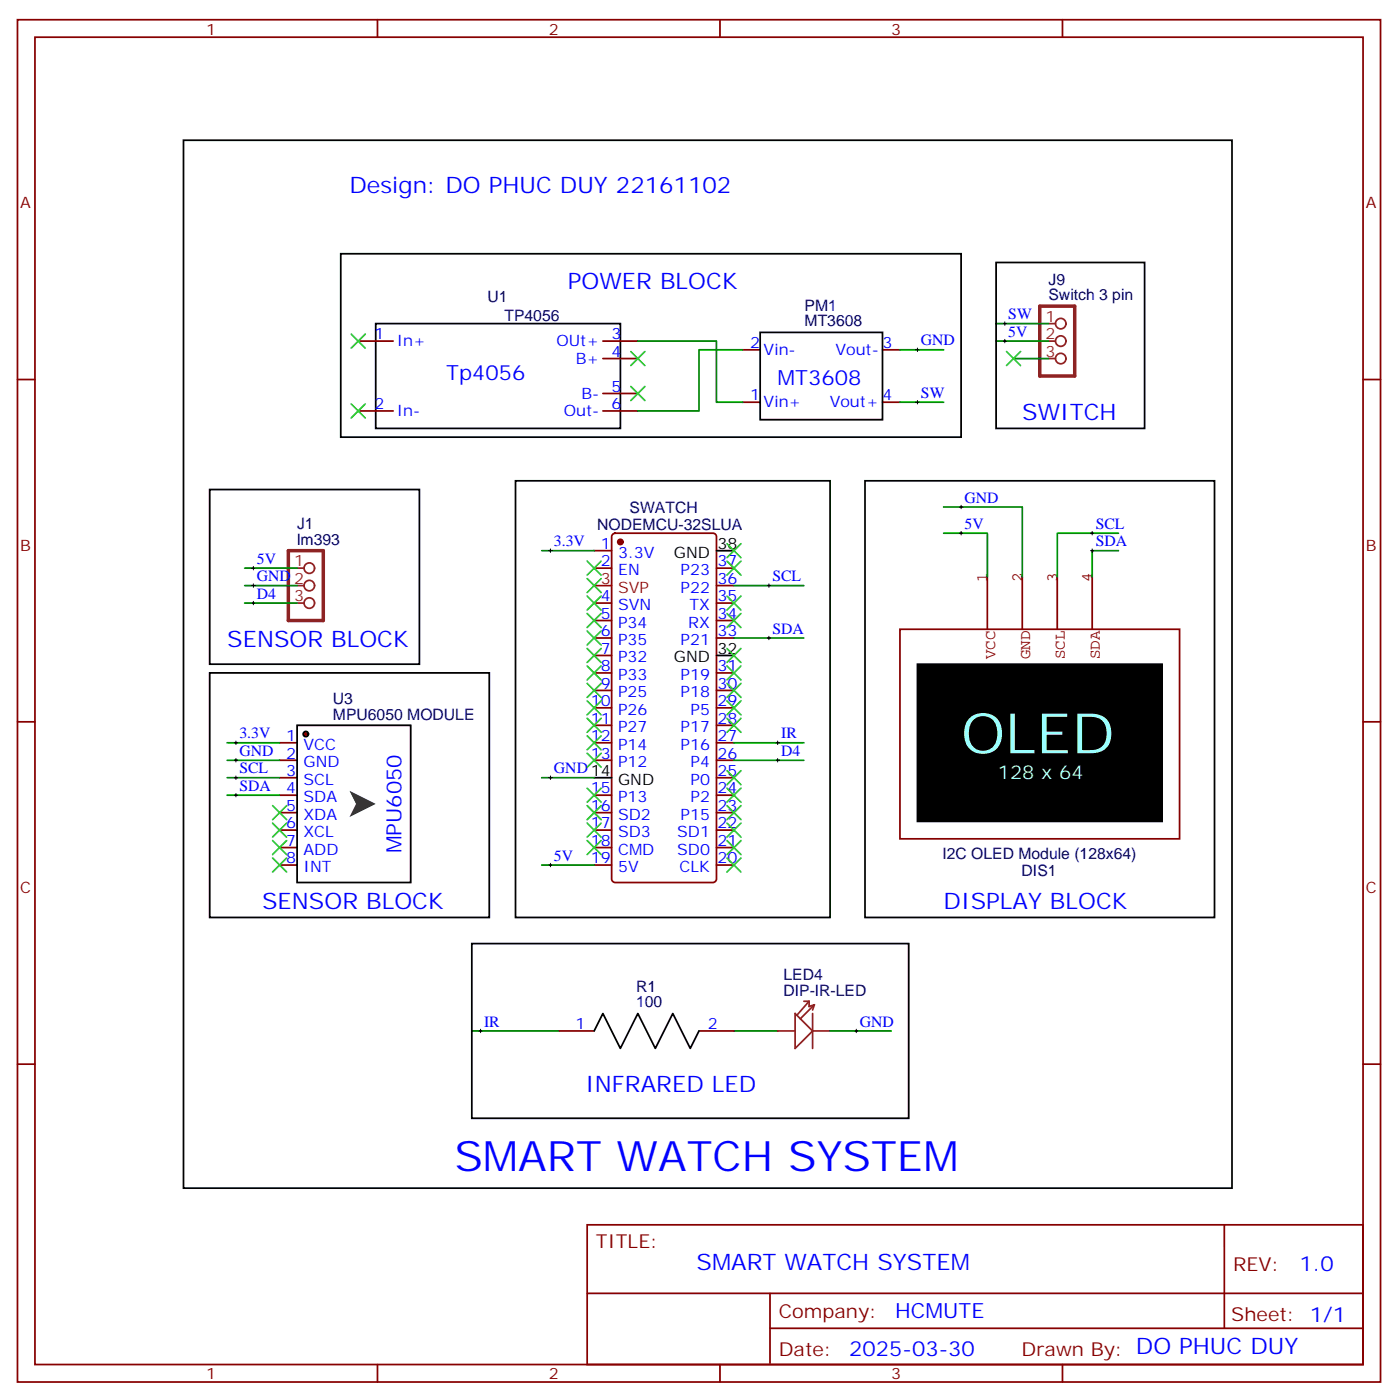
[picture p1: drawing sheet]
<svg xmlns="http://www.w3.org/2000/svg" width="282mm" height="283mm" viewBox="0 0 282 283" stroke-linecap="round" stroke-linejoin="round" font-family="sans-serif">
<g fill="none" stroke="#870000" stroke-width=".35">
<path d="M3.5 4h275.2v275.2h-275.2zM7.1 7.5h268.1v268.1h-268.1zM76.2 4v3.5M145.3 4v3.5M214.5 4v3.5M3.5 76.7h3.6M72.3 68.9h7.1M121.7 68.9h7.1M121.7 79.5h7.1M121.7 72.4h7.1M149.9 70.7h3.6M178.2 70.7h3.5"/>
<path d="M275.2 76.7h3.5M72.3 83h7.1M121.7 83h7.1M149.9 81.2h3.6M178.2 81.2h3.5M3.5 145.8h3.6M275.2 145.8h3.5M3.5 214.9h3.6M275.2 214.9h3.5M118.5 247.4h156.7v28.2h-156.7zM247.2 247.4v20.9M76.2 275.6v3.6"/>
<path d="M118.6 261.2h156.4M145.3 275.6v3.6M155.4 268.3h119.6M155.4 261.2v14.2M214.5 275.6v3.6"/>
</g>
<path d="M199.3 116.5v10.6M206.4 116.5v10.6M213.4 116.5v10.6M220.5 116.5v10.6M181.7 127.1h56.4v42.3h-56.4z" fill="none" stroke="#850000" stroke-width=".35"/>
<path d="M185.2 134.2h49.4v31.7h-49.4z" fill="#000" stroke="#000" stroke-width=".35"/>
<path d="M128.8 68.9h15.8v12.3h5.3M149.9 70.7h-8.8v12.3h-12.3M181.7 70.7h8.8M181.7 81.2h8.8M190.5 107.7h8.8v8.8M190.5 102.4h15.9v14.1M225.8 107.7h-12.4v8.8M225.8 111.2h-5.3v5.3" fill="none" stroke="#008700" stroke-width=".35"/>
<path d="M184.9 70.7h.7M185.2 70.3v.7M184.9 81.2h.7M185.2 80.9v.7M193.7 107.7h.7M193.7 102.4h.7M194 102.1v.7M194 107.4v.7M220.1 111.2h.7M220.1 107.7h.7M220.5 107.4v.7M220.5 110.9v.7" fill="none" stroke="#000" stroke-width=".2"/>
<path d="M75.8 65.4h49.4v21.1h-49.4zM153.5 67.1h24.7v17.7h-24.7z" fill="none" stroke="#000" stroke-width=".35"/>
<circle cx="61.7" cy="148.3" r=".53" fill="#870000" stroke="#000" stroke-width=".35"/>
<path d="M56.4 150h3.6M56.4 153.6h3.6M56.4 157.1h3.6M56.4 160.6h3.6M56.4 164.1h3.6M56.4 167.7h3.6M56.4 171.2h3.6M56.4 174.7h3.6" fill="none" stroke="#870000" stroke-width=".35"/>
<path d="M60 146.5h22.9v31.8h-22.9z" fill="none" stroke="#000" stroke-width=".35"/>
<path d="M70.6 159.7l5.2 2.7-5.2 2.6 1.3-2.6z" fill="#333"/>
<g fill="none" stroke="#008700" stroke-width=".35">
<path d="M201.1 65.4h10.6M201.1 68.9h10.6M204.6 72.4h7.1M49.4 118.3h10.6M49.4 114.8h10.6M109.4 111.2h10.5M148.2 118.3h14.1M49.4 121.8h10.6M148.2 128.9h14.1M45.9 150h10.5M45.9 153.6h10.5M45.9 157.1h10.5"/>
<path d="M109.4 157.1h10.5M148.2 150h14.1M148.2 153.6h14.1M45.9 160.6h10.5M109.4 174.7h10.5M95.2 208.2h17.7M148.2 208.2h8.8M167.6 208.2h12.3"/>
</g>
<g fill="none" stroke="#000" stroke-width=".2">
<path d="M202.5 65.4h.7M202.5 68.9h.7M202.8 65v.7M202.8 68.5v.8M50.8 118.3h.7M50.8 114.8h.7M51.2 114.4v.7M51.2 117.9v.7M110.8 111.2h.7M111.1 110.9v.7M154.9 118.3h.7M155.2 117.9v.7"/>
<path d="M50.8 121.8h.7M51.2 121.5v.7M154.9 128.9h.7M155.2 128.5v.7M47.3 150h.7M47.3 153.6h.7M47.3 157.1h.7M47.6 149.7v.7M47.6 153.2v.7M47.6 156.7v.7M110.8 157.1h.7M111.1 156.7v.7"/>
<path d="M156.6 150h.7M156.6 153.6h.7M157 149.7v.7M157 153.2v.7M47.3 160.6h.7M47.6 160.3v.7M110.8 174.7h.7M111.1 174.4v.7M96.7 208.2h.7M97 207.9v.7M172.5 208.2h.7M172.9 207.9v.7"/>
</g>
<path d="M37 28.3h211.7v211.7h-211.7zM68.8 51.3h125.2v37h-125.2zM201.1 53h30v33.5h-30zM42.3 98.9h42.4v35.3h-42.4zM104.1 97.1h63.5v88.2h-63.5zM174.6 97.1h70.6v88.2h-70.6zM144.6 111.2h3.6M42.3 135.9h56.5v49.4h-56.5zM144.6 132.4h3.6M119.9 157.1h3.6M95.2 190.6h88.2v35.3h-88.2zM119.9 208.2l1.8-3.5 3.5 7.1 3.6-7.1 3.5 7.1 3.5-7.1 3.5 7.1 1.8-3.6" fill="none" stroke="#000" stroke-width=".35"/>
<g fill="none" stroke="#8c2424" stroke-width=".35">
<path d="M211.7 65.4h1.4M211.7 68.9h1.4M211.7 72.4h1.4M60 114.8h1.4M60 118.3h1.4M60 121.8h1.4M157 208.2h3.5M161.6 205.8l-1.1-1.1v7.1l3.5-3.6M161.6 205.8l2.4 2.4M162.3 202.2h1M163.3 202.2l-2.4 2.9M163.3 202.2v1.1l1.1-.3"/>
<path d="M164 204.7v7.1M164 208.2h3.6M164.4 203l-2.8 2.8M164.4 203l-.4 1"/>
<circle cx="214.1" cy="68.9" r="1.06"/>
<circle cx="214.1" cy="72.4" r="1.06"/>
<circle cx="214.1" cy="65.4" r="1.06"/>
<circle cx="62.4" cy="114.8" r="1.06"/>
<circle cx="62.4" cy="118.3" r="1.06"/>
<circle cx="62.4" cy="121.8" r="1.06"/>
</g>
<g fill="none" stroke="#3c3" stroke-width=".35">
<path d="M70.9 67.5l2.8 2.8M73.7 67.5l-2.8 2.8M127.4 71l2.8 2.8M127.4 78.1l2.8 2.8M130.2 71l-2.8 2.8M130.2 78.1l-2.8 2.8M203.2 71l2.8 2.8M206 71l-2.8 2.8M70.9 81.6l2.8 2.8M73.7 81.6l-2.8 2.8M118.5 113.3l2.9 2.9M118.5 116.9l2.9 2.8"/>
<path d="M121.4 113.3l-2.9 2.9M121.4 116.9l-2.9 2.8M146.8 109.8l2.8 2.8M146.8 113.3l2.8 2.9M149.6 109.8l-2.8 2.8M149.6 113.3l-2.8 2.9M118.5 120.4l2.9 2.8M118.5 123.9l2.9 2.9M118.5 127.5l2.9 2.8M118.5 131l2.9 2.8M118.5 134.5l2.9 2.8M118.5 138l2.9 2.9"/>
<path d="M121.4 120.4l-2.9 2.8M121.4 123.9l-2.9 2.9M121.4 127.5l-2.9 2.8M121.4 131l-2.9 2.8M121.4 134.5l-2.9 2.8M121.4 138l-2.9 2.9M146.8 120.4l2.8 2.8M146.8 123.9l2.8 2.9M146.8 131l2.8 2.8M146.8 134.5l2.8 2.8M146.8 138l2.8 2.9M149.6 120.4l-2.8 2.8"/>
<path d="M149.6 123.9l-2.8 2.9M149.6 131l-2.8 2.8M149.6 134.5l-2.8 2.8M149.6 138l-2.8 2.9M118.5 141.6l2.9 2.8M118.5 145.1l2.9 2.8M118.5 148.6l2.9 2.8M118.5 152.2l2.9 2.8M118.5 159.2l2.9 2.8M121.4 141.6l-2.9 2.8M121.4 145.1l-2.9 2.8M121.4 148.6l-2.9 2.8"/>
<path d="M121.4 152.2l-2.9 2.8M121.4 159.2l-2.9 2.8M146.8 141.6l2.8 2.8M146.8 145.1l2.8 2.8M146.8 155.7l2.8 2.8M146.8 159.2l2.8 2.8M149.6 141.6l-2.8 2.8M149.6 145.1l-2.8 2.8M149.6 155.7l-2.8 2.8M149.6 159.2l-2.8 2.8M55 162.7l2.9 2.9M55 166.3l2.9 2.8"/>
<path d="M55 169.8l2.9 2.8M55 173.3l2.9 2.8M57.9 162.7l-2.9 2.9M57.9 166.3l-2.9 2.8M57.9 169.8l-2.9 2.8M57.9 173.3l-2.9 2.8M118.5 162.7l2.9 2.9M118.5 166.3l2.9 2.8M118.5 169.8l2.9 2.8M121.4 162.7l-2.9 2.9M121.4 166.3l-2.9 2.8M121.4 169.8l-2.9 2.8"/>
<path d="M146.8 162.7l2.8 2.9M146.8 166.3l2.8 2.8M146.8 169.8l2.8 2.8M146.8 173.3l2.8 2.8M149.6 162.7l-2.8 2.9M149.6 166.3l-2.8 2.8M149.6 169.8l-2.8 2.8M149.6 173.3l-2.8 2.8"/>
</g>
<g fill="none" stroke="#870000" stroke-width=".35">
<path d="M119.9 111.2h3.6M119.9 114.8h3.6M123.7 107.9l.5-.2h19.7a.71 .71 0 0 1 .7 .7v69.2a.76 .76 0 0 1-.7 .7h-19.7a.76 .76 0 0 1-.7-.7v-69.2zM144.6 114.8h3.6M144.6 118.3h3.6M119.9 121.8h3.6M119.9 125.3h3.6M119.9 128.9h3.6M119.9 132.4h3.6M119.9 135.9h3.6M119.9 139.5h3.6M144.6 121.8h3.6"/>
<path d="M144.6 125.3h3.6M144.6 128.9h3.6M144.6 135.9h3.6M144.6 139.5h3.6M119.9 143h3.6M119.9 146.5h3.6M119.9 150h3.6M119.9 153.6h3.6M144.6 143h3.6M144.6 146.5h3.6M144.6 150h3.6M144.6 153.6h3.6"/>
<path d="M144.6 157.1h3.6M119.9 160.6h3.6M119.9 164.1h3.6M119.9 167.7h3.6M119.9 171.2h3.6M119.9 174.7h3.6M144.6 160.6h3.6M144.6 164.1h3.6M144.6 167.7h3.6M144.6 171.2h3.6M144.6 174.7h3.6M112.9 208.2h7"/>
<path d="M141.1 208.2h7.1"/>
</g>
<circle cx="125.2" cy="109.5" r=".53" fill="#870000" stroke="#870000" stroke-width=".35"/>
<path d="M119.9 118.3h3.6" fill="none" stroke="#f00" stroke-width=".35"/>
<path d="M209.9 61.8h7.1v14.2h-7.1zM58.2 111.2h7.1v14.1h-7.1z" fill="none" stroke="#8c2424" stroke-width=".71"/>
<text font-size="11.3" fill="#9ff" x="194" y="152.2">OLED</text>
<text font-size="8.5" fill="#00f" x="91.7" y="236.5">SMART WATCH SYSTEM</text>
<g font-size="4.6" fill="#00f">
<text x="70.6" y="38.9">Design: DO PHUC DUY 22161102</text>
<text x="114.7" y="58.3">POWER BLOCK</text>
<text x="206.4" y="84.8">SWITCH</text>
<text x="45.9" y="130.6">SENSOR BLOCK</text>
<text x="52.9" y="183.6">SENSOR BLOCK</text>
<text x="190.5" y="183.6">DISPLAY BLOCK</text>
<text x="118.2" y="220.6">INFRARED LED</text>
<text x="140.6" y="256.4">SMART WATCH SYSTEM</text>
<text x="229.3" y="273.5">DO PHUC DUY</text>
</g>
<g font-size="4.2" fill="#00f">
<text x="90.1" y="76.7">Tp4056</text>
<text x="157" y="77.7">MT3608</text>
<text x="81" y="172.4" transform="rotate(-90 81 172.4)">MPU6050</text>
<text x="262.3" y="256.7">1.0</text>
<text x="180.7" y="266.2">HCMUTE</text>
<text x="171.4" y="273.9">2025-03-30</text>
</g>
<text font-size="3.9" fill="#9ff" x="201.4" y="157.4">128 x 64</text>
<g font-size="3.9" fill="#800">
<text x="120.3" y="252">TITLE:</text>
<text x="248.9" y="256.7">REV:</text>
<text x="157.2" y="266.2">Company:</text>
<text x="248.6" y="266.8">Sheet: 1/1</text>
<text x="157.2" y="273.9">Date:</text>
<text x="206.2" y="273.9">Drawn By:</text>
</g>
<g font-size="3.2" fill="#800">
<text x="41.6" y="7">1</text>
<text x="110.8" y="7">2</text>
<text x="179.9" y="7">3</text>
<text x="4.1" y="42.1">A</text>
<text x="275.7" y="42.1">A</text>
<text x="4.1" y="111.2">B</text>
<text x="275.7" y="111.2">B</text>
<text x="4.1" y="180.4">C</text>
<text x="275.7" y="180.4">C</text>
<text x="41.6" y="278.6">1</text>
<text x="110.8" y="278.6">2</text>
<text x="179.9" y="278.6">3</text>
</g>
<g font-size="3.2" fill="#000080">
<text x="211.7" y="57.5">J9</text>
<text x="98.4" y="61">U1</text>
<text x="101.8" y="64.8">TP4056</text>
<text x="162.4" y="65.9">MT3608</text>
<text x="162.4" y="62.7">PM1</text>
<text x="211.7" y="60.7">Switch 3 pin</text>
<text x="60" y="106.9">J1</text>
<text x="120.6" y="107.1">NODEMCU-32SLUA</text>
<text x="127.1" y="103.6">SWATCH</text>
<text x="60" y="110.1">lm393</text>
<text x="67.2" y="142.1">U3</text>
<text x="67.2" y="145.3">MPU6050 MODULE</text>
<text x="190.2" y="173.5">I2C OLED Module (128x64)</text>
<text x="206.2" y="177">DIS1</text>
<text x="128.4" y="203.5">100</text>
<text x="128.4" y="200.3">R1</text>
<text x="158.2" y="201.2">DIP-IR-LED</text>
<text x="158.2" y="198">LED4</text>
</g>
<g font-size="3.2" fill="#00f">
<text x="203.6" y="64.5">SW</text>
<text x="75.6" y="68.5">1</text>
<text x="80.1" y="70">In+</text>
<text x="112.3" y="70">OUt+</text>
<text x="123.5" y="68.5">3</text>
<text x="151.4" y="70.3">2</text>
<text x="154.2" y="71.7">Vin-</text>
<text x="168.7" y="71.7">Vout-</text>
<text x="178.2" y="70.3">3</text>
<text x="185.9" y="69.8">GND</text>
<text x="203.6" y="68">5V</text>
<text x="116.2" y="73.5">B+</text>
<text x="123.5" y="72.1">4</text>
<text x="75.6" y="82.7">2</text>
<text x="117.4" y="80.5">B-</text>
<text x="123.5" y="82.7">6</text>
<text x="123.5" y="79.1">5</text>
<text x="151.4" y="80.9">1</text>
<text x="154.2" y="82.3">Vin+</text>
<text x="167.5" y="82.3">Vout+</text>
<text x="178.2" y="80.9">4</text>
<text x="185.9" y="80.4">SW</text>
<text x="80.1" y="84.1">In-</text>
<text x="113.8" y="84.1">Out-</text>
<text x="194.7" y="101.5">GND</text>
<text x="194.7" y="106.8">5V</text>
<text x="221.2" y="106.8">SCL</text>
<text x="51.9" y="113.9">5V</text>
<text x="111.8" y="110.3">3.3V</text>
<text x="121.3" y="110.9">1</text>
<text x="124.8" y="112.6">3.3V</text>
<text x="221.2" y="110.3">SDA</text>
<text x="51.9" y="117.4">GND</text>
<text x="121.3" y="114.4">2</text>
<text x="124.8" y="116.2">EN</text>
<text x="137.4" y="119.7">P22</text>
<text x="137.4" y="116.2">P23</text>
<text x="144.8" y="117.9">36</text>
<text x="144.8" y="114.4">37</text>
<text x="155.9" y="117.4">SCL</text>
<text x="51.9" y="120.9">D4</text>
<text x="121.3" y="121.5">4</text>
<text x="121.3" y="125">5</text>
<text x="124.8" y="123.2">SVN</text>
<text x="139.2" y="123.2">TX</text>
<text x="144.8" y="125">34</text>
<text x="144.8" y="121.5">35</text>
<text x="121.3" y="128.5">6</text>
<text x="124.8" y="126.8">P34</text>
<text x="124.8" y="130.3">P35</text>
<text x="137.4" y="130.3">P21</text>
<text x="139" y="126.8">RX</text>
<text x="144.8" y="128.5">33</text>
<text x="155.9" y="128">SDA</text>
<text x="121.3" y="132">7</text>
<text x="121.3" y="135.6">8</text>
<text x="124.8" y="133.8">P32</text>
<text x="124.8" y="137.3">P33</text>
<text x="137.4" y="137.3">P19</text>
<text x="144.8" y="135.6">31</text>
<text x="119.3" y="142.6">10</text>
<text x="121.3" y="139.1">9</text>
<text x="124.8" y="140.9">P25</text>
<text x="137.4" y="140.9">P18</text>
<text x="144.8" y="142.6">29</text>
<text x="144.8" y="139.1">30</text>
<text x="48.3" y="149.2">3.3V</text>
<text x="57.8" y="149.7">1</text>
<text x="119.3" y="146.2">11</text>
<text x="119.3" y="149.7">12</text>
<text x="124.8" y="144.4">P26</text>
<text x="124.8" y="147.9">P27</text>
<text x="137.4" y="147.9">P17</text>
<text x="139.4" y="144.4">P5</text>
<text x="144.8" y="149.7">27</text>
<text x="144.8" y="146.2">28</text>
<text x="157.7" y="149.2">IR</text>
<text x="48.3" y="152.7">GND</text>
<text x="57.8" y="153.2">2</text>
<text x="61.3" y="151.4">VCC</text>
<text x="61.3" y="155">GND</text>
<text x="119.3" y="153.2">13</text>
<text x="124.8" y="151.4">P14</text>
<text x="124.8" y="155">P12</text>
<text x="137.4" y="151.4">P16</text>
<text x="139.4" y="155">P4</text>
<text x="144.8" y="153.2">26</text>
<text x="157.7" y="152.7">D4</text>
<text x="48.3" y="156.2">SCL</text>
<text x="48.3" y="159.7">SDA</text>
<text x="57.8" y="156.7">3</text>
<text x="57.8" y="160.3">4</text>
<text x="61.3" y="158.5">SCL</text>
<text x="111.8" y="156.2">GND 14</text>
<text x="119.3" y="160.3">15</text>
<text x="139.4" y="158.5">P0</text>
<text x="144.8" y="160.3">24</text>
<text x="144.8" y="156.7">25</text>
<text x="57.8" y="163.8">5</text>
<text x="57.8" y="167.3">6</text>
<text x="61.3" y="162">SDA</text>
<text x="61.3" y="165.6">XDA</text>
<text x="119.3" y="163.8">16</text>
<text x="119.3" y="167.3">17</text>
<text x="124.8" y="162">P13</text>
<text x="124.8" y="165.6">SD2</text>
<text x="137.4" y="165.6">P15</text>
<text x="139.4" y="162">P2</text>
<text x="144.8" y="167.3">22</text>
<text x="144.8" y="163.8">23</text>
<text x="57.8" y="170.9">7</text>
<text x="61.3" y="169.1">XCL</text>
<text x="61.3" y="172.6">ADD</text>
<text x="111.8" y="173.8">5V</text>
<text x="119.3" y="170.9">18</text>
<text x="124.8" y="169.1">SD3</text>
<text x="124.8" y="172.6">CMD</text>
<text x="136.7" y="172.6">SD0</text>
<text x="136.7" y="169.1">SD1</text>
<text x="144.8" y="170.9">21</text>
<text x="57.8" y="174.4">8</text>
<text x="61.3" y="176.1">INT</text>
<text x="119.3" y="174.4">19</text>
<text x="124.8" y="176.1">5V</text>
<text x="137.2" y="176.1">CLK</text>
<text x="144.8" y="174.4">20</text>
<text x="97.7" y="207.4">IR</text>
<text x="116.2" y="207.9">1</text>
<text x="142.9" y="207.9">2</text>
<text x="173.6" y="207.4">GND</text>
</g>
<g font-size="3.2" fill="#8d2323">
<text x="211.1" y="65">1</text>
<text x="211.1" y="68.5">2</text>
<text x="211.1" y="72.1">3</text>
<text x="59.4" y="114.4">1</text>
<text x="59.4" y="117.9">2</text>
<text x="59.4" y="121.5">3</text>
</g>
<g font-size="3.2">
<text x="136.1" y="112.6">GND</text>
<text x="144.8" y="110.9">38</text>
<text x="136.1" y="133.8">GND</text>
<text x="144.8" y="132">32</text>
<text x="124.8" y="158.5">GND</text>
</g>
<g font-size="3.2" fill="#f00">
<text x="121.3" y="117.9">3</text>
<text x="124.8" y="119.7">SVP</text>
</g>
<g font-size="3.2" fill="#840000">
<text x="199.3" y="117.6" transform="rotate(-90 199.3 117.6)">1</text>
<text x="206.3" y="117.6" transform="rotate(-90 206.3 117.6)">2</text>
<text x="213.4" y="117.6" transform="rotate(-90 213.4 117.6)">3</text>
<text x="220.5" y="117.6" transform="rotate(-90 220.5 117.6)">4</text>
<text x="200.9" y="133.2" transform="rotate(-90 200.9 133.2)">VCC</text>
<text x="207.9" y="133.2" transform="rotate(-90 207.9 133.2)">GND</text>
<text x="215" y="133.2" transform="rotate(-90 215 133.2)">SCL</text>
<text x="222" y="133.2" transform="rotate(-90 222 133.2)">SDA</text>
</g>
</svg>
